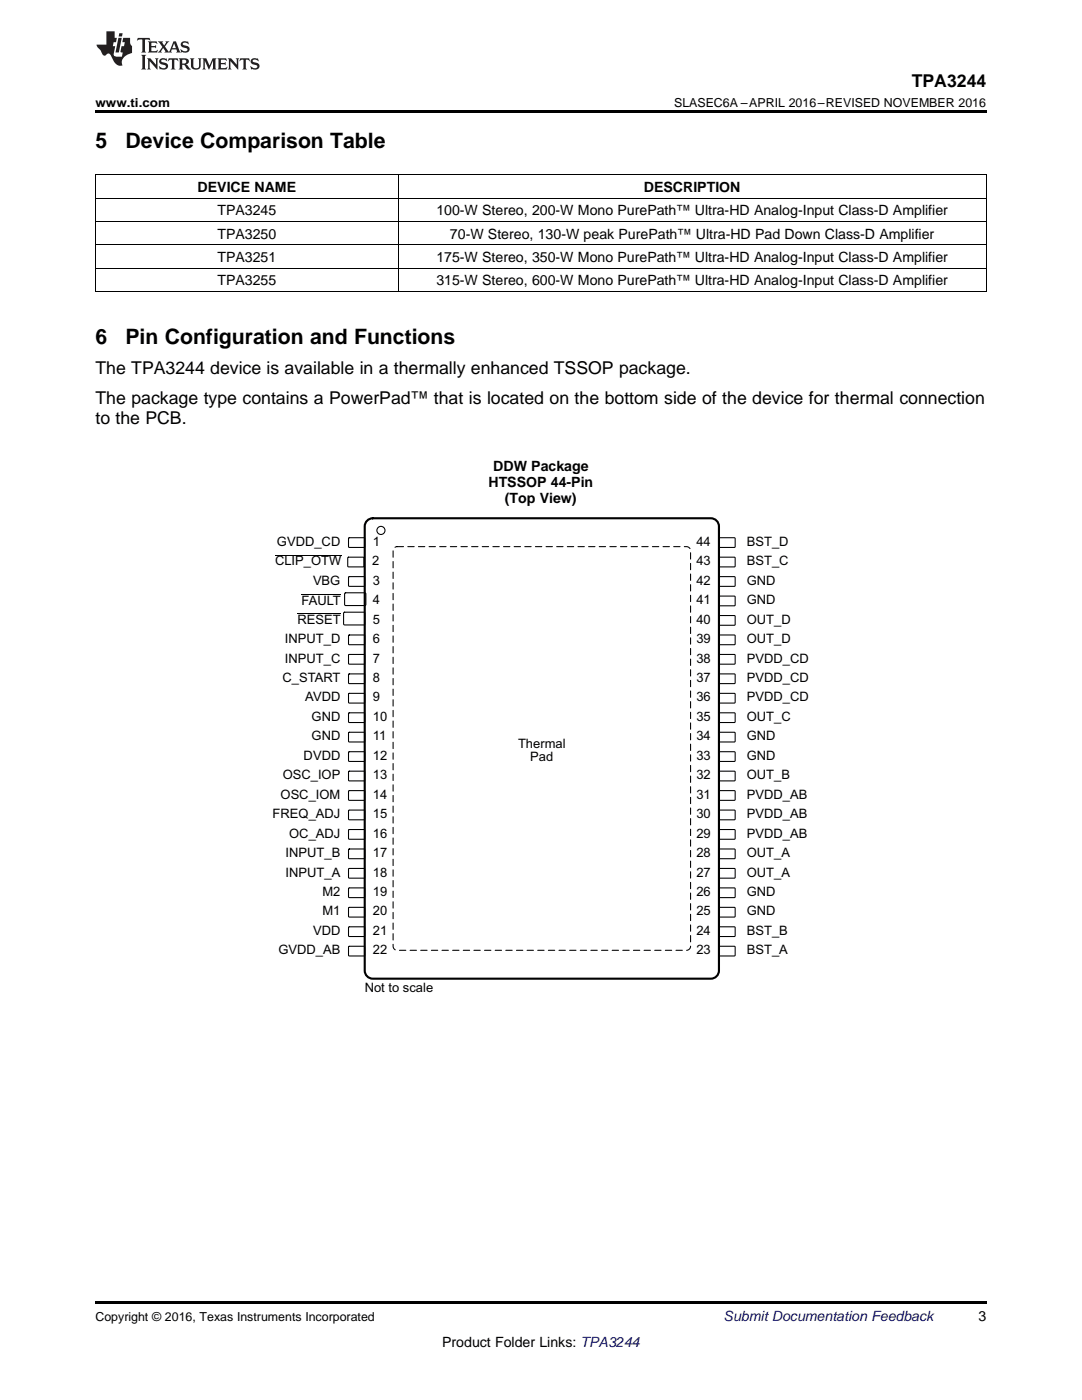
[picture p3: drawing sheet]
<svg xmlns="http://www.w3.org/2000/svg" width="216mm" height="279mm" viewBox="0 0 216 279" stroke-linecap="round" stroke-linejoin="round" font-family="sans-serif">
<path d="M19 259.7h177.8v.5h-177.8z" fill="#000"/>
<path d="M69.6 107.4h3.1v1.8h-3.1z" fill-rule="evenodd" fill="#fff"/>
<path d="M69.6 107.4h3.1v1.8h-3.1z" fill="none" stroke="#000" stroke-width=".21"/>
<path d="M143.5 107.4h3.1v1.8h-3.1z" fill-rule="evenodd" fill="#fff"/>
<path d="M143.5 107.4h3.1v1.8h-3.1z" fill="none" stroke="#000" stroke-width=".21"/>
<path d="M69.4 111.2h3.2v1.9h-3.2z" fill-rule="evenodd" fill="#fff"/>
<path d="M69.4 111.2h3.2v1.9h-3.2z" fill="none" stroke="#000" stroke-width=".21"/>
<path d="M54.9 110.8h13.2" fill="none" stroke="#000" stroke-width=".2"/>
<path d="M143.5 111.2h3.1v1.9h-3.1z" fill-rule="evenodd" fill="#fff"/>
<path d="M143.5 111.2h3.1v1.9h-3.1z" fill="none" stroke="#000" stroke-width=".21"/>
<path d="M69.6 115.1h3.1v1.9h-3.1z" fill-rule="evenodd" fill="#fff"/>
<path d="M69.6 115.1h3.1v1.9h-3.1z" fill="none" stroke="#000" stroke-width=".21"/>
<path d="M143.5 115.1h3.1v1.9h-3.1z" fill-rule="evenodd" fill="#fff"/>
<path d="M143.5 115.1h3.1v1.9h-3.1z" fill="none" stroke="#000" stroke-width=".21"/>
<path d="M68.8 118.4h4.1v2.4h-4.1z" fill-rule="evenodd" fill="#fff"/>
<path d="M68.8 118.4h4.1v2.4h-4.1z" fill="none" stroke="#000" stroke-width=".21"/>
<path d="M60.2 118.7h7.8" fill="none" stroke="#000" stroke-width=".2"/>
<path d="M143.5 119h3.1v1.9h-3.1z" fill-rule="evenodd" fill="#fff"/>
<path d="M143.5 119h3.1v1.9h-3.1z" fill="none" stroke="#000" stroke-width=".21"/>
<path d="M68.6 122.2h4.1v2.5h-4.1z" fill-rule="evenodd" fill="#fff"/>
<path d="M68.6 122.2h4.1v2.5h-4.1z" fill="none" stroke="#000" stroke-width=".21"/>
<path d="M59.4 122.4h8.6" fill="none" stroke="#000" stroke-width=".2"/>
<path d="M143.5 122.9h3.1v1.8h-3.1z" fill-rule="evenodd" fill="#fff"/>
<path d="M143.5 122.9h3.1v1.8h-3.1z" fill="none" stroke="#000" stroke-width=".21"/>
<path d="M69.6 126.8h3.1v1.8h-3.1z" fill-rule="evenodd" fill="#fff"/>
<path d="M69.6 126.8h3.1v1.8h-3.1z" fill="none" stroke="#000" stroke-width=".21"/>
<path d="M143.5 126.8h3.1v1.8h-3.1z" fill-rule="evenodd" fill="#fff"/>
<path d="M143.5 126.8h3.1v1.8h-3.1z" fill="none" stroke="#000" stroke-width=".21"/>
<path d="M69.6 130.7h3.1v1.8h-3.1z" fill-rule="evenodd" fill="#fff"/>
<path d="M69.6 130.7h3.1v1.8h-3.1z" fill="none" stroke="#000" stroke-width=".21"/>
<path d="M143.5 130.7h3.1v1.8h-3.1z" fill-rule="evenodd" fill="#fff"/>
<path d="M143.5 130.7h3.1v1.8h-3.1z" fill="none" stroke="#000" stroke-width=".21"/>
<path d="M69.6 134.5h3.1v1.9h-3.1z" fill-rule="evenodd" fill="#fff"/>
<path d="M69.6 134.5h3.1v1.9h-3.1z" fill="none" stroke="#000" stroke-width=".21"/>
<path d="M143.5 134.5h3.1v1.9h-3.1z" fill-rule="evenodd" fill="#fff"/>
<path d="M143.5 134.5h3.1v1.9h-3.1z" fill="none" stroke="#000" stroke-width=".21"/>
<path d="M69.6 138.4h3.1v1.9h-3.1z" fill-rule="evenodd" fill="#fff"/>
<path d="M69.6 138.4h3.1v1.9h-3.1z" fill="none" stroke="#000" stroke-width=".21"/>
<path d="M143.5 138.4h3.1v1.9h-3.1z" fill-rule="evenodd" fill="#fff"/>
<path d="M143.5 138.4h3.1v1.9h-3.1z" fill="none" stroke="#000" stroke-width=".21"/>
<path d="M69.6 142.3h3.1v1.8h-3.1z" fill-rule="evenodd" fill="#fff"/>
<path d="M69.6 142.3h3.1v1.8h-3.1z" fill="none" stroke="#000" stroke-width=".21"/>
<path d="M143.5 142.3h3.1v1.8h-3.1z" fill-rule="evenodd" fill="#fff"/>
<path d="M143.5 142.3h3.1v1.8h-3.1z" fill="none" stroke="#000" stroke-width=".21"/>
<path d="M69.6 146.2h3.1v1.8h-3.1z" fill-rule="evenodd" fill="#fff"/>
<path d="M69.6 146.2h3.1v1.8h-3.1z" fill="none" stroke="#000" stroke-width=".21"/>
<path d="M143.5 146.2h3.1v1.8h-3.1z" fill-rule="evenodd" fill="#fff"/>
<path d="M143.5 146.2h3.1v1.8h-3.1z" fill="none" stroke="#000" stroke-width=".21"/>
<path d="M69.6 150.1h3.1v1.8h-3.1z" fill-rule="evenodd" fill="#fff"/>
<path d="M69.6 150.1h3.1v1.8h-3.1z" fill="none" stroke="#000" stroke-width=".21"/>
<path d="M143.5 150.1h3.1v1.8h-3.1z" fill-rule="evenodd" fill="#fff"/>
<path d="M143.5 150.1h3.1v1.8h-3.1z" fill="none" stroke="#000" stroke-width=".21"/>
<path d="M69.6 154h3.1v1.8h-3.1z" fill-rule="evenodd" fill="#fff"/>
<path d="M69.6 154h3.1v1.8h-3.1z" fill="none" stroke="#000" stroke-width=".21"/>
<path d="M143.5 154h3.1v1.8h-3.1z" fill-rule="evenodd" fill="#fff"/>
<path d="M143.5 154h3.1v1.8h-3.1z" fill="none" stroke="#000" stroke-width=".21"/>
<path d="M69.6 157.8h3.1v1.9h-3.1z" fill-rule="evenodd" fill="#fff"/>
<path d="M69.6 157.8h3.1v1.9h-3.1z" fill="none" stroke="#000" stroke-width=".21"/>
<path d="M143.5 157.8h3.1v1.9h-3.1z" fill-rule="evenodd" fill="#fff"/>
<path d="M143.5 157.8h3.1v1.9h-3.1z" fill="none" stroke="#000" stroke-width=".21"/>
<path d="M69.6 161.7h3.1v1.9h-3.1z" fill-rule="evenodd" fill="#fff"/>
<path d="M69.6 161.7h3.1v1.9h-3.1z" fill="none" stroke="#000" stroke-width=".21"/>
<path d="M143.5 161.7h3.1v1.9h-3.1z" fill-rule="evenodd" fill="#fff"/>
<path d="M143.5 161.7h3.1v1.9h-3.1z" fill="none" stroke="#000" stroke-width=".21"/>
<path d="M69.6 165.6h3.1v1.8h-3.1z" fill-rule="evenodd" fill="#fff"/>
<path d="M69.6 165.6h3.1v1.8h-3.1z" fill="none" stroke="#000" stroke-width=".21"/>
<path d="M143.5 165.6h3.1v1.8h-3.1z" fill-rule="evenodd" fill="#fff"/>
<path d="M143.5 165.6h3.1v1.8h-3.1z" fill="none" stroke="#000" stroke-width=".21"/>
<path d="M69.6 169.5h3.1v1.8h-3.1z" fill-rule="evenodd" fill="#fff"/>
<path d="M69.6 169.5h3.1v1.8h-3.1z" fill="none" stroke="#000" stroke-width=".21"/>
<path d="M143.5 169.5h3.1v1.8h-3.1z" fill-rule="evenodd" fill="#fff"/>
<path d="M143.5 169.5h3.1v1.8h-3.1z" fill="none" stroke="#000" stroke-width=".21"/>
<path d="M69.6 173.4h3.1v1.8h-3.1z" fill-rule="evenodd" fill="#fff"/>
<path d="M69.6 173.4h3.1v1.8h-3.1z" fill="none" stroke="#000" stroke-width=".21"/>
<path d="M143.5 173.4h3.1v1.8h-3.1z" fill-rule="evenodd" fill="#fff"/>
<path d="M143.5 173.4h3.1v1.8h-3.1z" fill="none" stroke="#000" stroke-width=".21"/>
<path d="M69.6 177.2h3.1v1.9h-3.1z" fill-rule="evenodd" fill="#fff"/>
<path d="M69.6 177.2h3.1v1.9h-3.1z" fill="none" stroke="#000" stroke-width=".21"/>
<path d="M143.5 177.2h3.1v1.9h-3.1z" fill-rule="evenodd" fill="#fff"/>
<path d="M143.5 177.2h3.1v1.9h-3.1z" fill="none" stroke="#000" stroke-width=".21"/>
<path d="M69.6 181.1h3.1v1.9h-3.1z" fill-rule="evenodd" fill="#fff"/>
<path d="M69.6 181.1h3.1v1.9h-3.1z" fill="none" stroke="#000" stroke-width=".21"/>
<path d="M143.5 181.1h3.1v1.9h-3.1z" fill-rule="evenodd" fill="#fff"/>
<path d="M143.5 181.1h3.1v1.9h-3.1z" fill="none" stroke="#000" stroke-width=".21"/>
<path d="M69.6 185h3.1v1.9h-3.1z" fill-rule="evenodd" fill="#fff"/>
<path d="M69.6 185h3.1v1.9h-3.1z" fill="none" stroke="#000" stroke-width=".21"/>
<path d="M143.5 185h3.1v1.9h-3.1z" fill-rule="evenodd" fill="#fff"/>
<path d="M143.5 185h3.1v1.9h-3.1z" fill="none" stroke="#000" stroke-width=".21"/>
<path d="M69.6 188.9h3.1v1.8h-3.1z" fill-rule="evenodd" fill="#fff"/>
<path d="M69.6 188.9h3.1v1.8h-3.1z" fill="none" stroke="#000" stroke-width=".21"/>
<path d="M143.5 188.9h3.1v1.8h-3.1z" fill-rule="evenodd" fill="#fff"/>
<g fill="none" stroke="#000" stroke-width=".21">
<path d="M143.5 188.9h3.1v1.8h-3.1z"/>
<circle cx="76" cy="105.9" r=".81"/>
</g>
<path d="M73.3 103.9l.7-.4 .4-.1h67.4a1.62 1.62 0 0 1 1.7 1.6v88.7a1.62 1.62 0 0 1-1.7 1.6h-67.4a1.62 1.62 0 0 1-1.6-1.6v-88.7v-.4z" fill="none" stroke="#000" stroke-width=".42"/>
<path d="M78.7 109.3l.5-.2h57.8a.81 .81 0 0 1 .8 .8v78.9a.81 .81 0 0 1-.8 .9h-57.8a.81 .81 0 0 1-.8-.9v-78.9z" fill-rule="evenodd" fill="#fff"/>
<path d="M78.7 109.3l.5-.2h57.8a.81 .81 0 0 1 .8 .8v78.9a.81 .81 0 0 1-.8 .9h-57.8a.81 .81 0 0 1-.8-.9v-78.9z" fill="none" stroke="#000" stroke-width=".21" stroke-dasharray="1.3 .8"/>
<path d="M19 39.5h177.8M19 34.9h177.8M19.1 34.9v23.3M79.4 34.9v23.3M196.8 34.9v23.3M19 58.2h177.8M19 53.5h177.8M19 48.8h177.8M19 44.2h177.8" fill="none" stroke="#000" stroke-width=".2"/>
<path d="M19 22h177.8v.5h-177.8zM19 58.2h.2zM196.7 58.2h.1z" fill="#000"/>
<g fill="#231f20">
<path d="M27.5 7.6l-.1 .5 .4-.2h.6v.1v2.1l-.2 .4h1l-.3-.4v-2.1l.1-.1h.5l.5 .2-.2-.5zM29.5 8.3l.2 .3v1.5l-.2 .4h1.8l.2-.6a1.04 1.04 0 0 1-1.3 .2v-.7h.6l.3 .2v-.6l-.3 .2h-.6v-.6l.8-.1 .4 .3-.2-.5zM31.5 8.3l.9 1.1-.9 1.1h.8l-.2-.2 .5-.7 .4 .7-.2 .2h1.5l-.1-.2 .1-.4h.9l.1 .4-.2 .2h1l-.3-.3-.7-1.9h-.5l-.9 2-.8-1 .9-1h-.8l.1 .3-.3 .5-.4-.6 .2-.2zM34.7 8.6l.4 1h-.7zM36.3 8.4a.63 .63 0 0 0-.2 .7 .63 .63 0 0 0 .6 .4l.6 .2 .1 .2a.75 .75 0 0 1-.7 .4 .75 .75 0 0 1-.6-.5l.1 .7 .1-.1a1.11 1.11 0 0 0 1.5-.6 1.13 1.13 0 0 0-1.2-.8l-.1-.4a1.04 1.04 0 0 1 1.2 .2l-.2-.5-.1 .1-.5-.2zM28.2 10.9l.2 .4v2.2l-.2 .4h1l-.3-.4v-2.2l.3-.4zM29.3 11.6l.3 .4v1.5l-.3 .4h.8l-.2-.4v-1.3l1.5 1.7v-1.9l.2-.4h-.7l.2 .4v.9l-1.1-1.3zM32 11.8a.62 .62 0 0 0-.2 .7 .62 .62 0 0 0 .6 .4l.6 .1 .1 .3a.76 .76 0 0 1-.7 .3 .76 .76 0 0 1-.6-.4l.1 .7 .1-.1a1.11 1.11 0 0 0 1.5-.6 1.13 1.13 0 0 0-1.2-.8l-.1-.4a1.04 1.04 0 0 1 1.2 .2l-.2-.6-.1 .1-.5-.1zM33.7 11.6l-.2 .6a.61 .61 0 0 1 .8-.3v1.6l-.2 .4h.9l-.2-.4v-1.6a.63 .63 0 0 1 .8 .3l-.2-.6zM35.6 11.6l.3 .4v1.5l-.3 .4h1l-.2-.2v-.8l.5 .2a.76 .76 0 0 0 1.2 .7l-1-1a.58 .58 0 0 0 .6-.5 .58 .58 0 0 0-.5-.6zM36.4 11.9h.1a.45 .45 0 0 1 .5 .1 .45 .45 0 0 1 .1 .5l-.7 .2zM37.9 11.6l.2 .2a2.17 2.17 0 0 0 .3 1.9 .99 .99 0 0 0 1.6-.6v-1.1l.2-.4h-.7l.2 .2a1.92 1.92 0 0 1-.2 1.8 .6 .6 0 0 1-.9-.5v-1.1l.2-.4zM40.4 11.6l.2 .4v1.5l-.2 .4h.7l-.2-.4v-1.4l.8 1.8 .8-1.8v1.4l-.2 .4h.9l-.2-.4v-1.5l.2-.4h-.8l-.6 1.5-.6-1.5zM43.4 11.6l.2 .4v1.5l-.2 .4h1.8l.2-.6a1.04 1.04 0 0 1-1.3 .1v-.6h.5l.4 .2v-.6l-.4 .2h-.5v-.7h.8l.3 .3-.1-.6zM45.5 11.6l.2 .4v1.5l-.2 .4h.7l-.2-.4v-1.3l1.5 1.7v-1.9l.2-.4h-.7l.2 .4v.9l-1.1-1.3zM47.9 11.6l-.1 .6a.61 .61 0 0 1 .8-.3v1.6l-.3 .4h1l-.3-.4 .1-1.6a.63 .63 0 0 1 .7 .3l-.1-.6zM50.2 11.8a.62 .62 0 0 0-.2 .7 .62 .62 0 0 0 .6 .4l.6 .1 .2 .3a.76 .76 0 0 1-.8 .3 .76 .76 0 0 1-.6-.4l.1 .7 .2-.1a1.11 1.11 0 0 0 1.5-.6 1.13 1.13 0 0 0-1.3-.8l-.1-.4a1.04 1.04 0 0 1 1.2 .2l-.1-.6-.2 .1-.5-.1z"/>
<path d="M21.2 6.3v2.6h-1.9l.1 .4 .7 .9a.91 .91 0 0 0 1 .8 .56 .56 0 0 1 .5-.3 .56 .56 0 0 1 .5 .3l.4 .8a1.53 1.53 0 0 0 1.9 1.2 1.54 1.54 0 0 1 1-2.1l.9-.3v-1.4a1.52 1.52 0 0 1-.3-1.6h-1.4l-.2 .8h.5l-.2 .8h-.4l-.2 1v.2l.4 .1-.2 .8a1.93 1.93 0 0 1-1.6-.3l.3-1.8h-.5l.2-.8h.4l.2-.8h-.4v-1.3zM23.6 7.6l-.6 2.9h.7l.6-2.9zM23.8 6.6l-.1 .7h.6l.2-.7z"/>
</g>
<g font-size="4.2">
<text x="19" y="29.6">5</text>
<text x="25" y="29.6">Device Comparison Table</text>
<text x="19" y="68.7">6</text>
<text x="25" y="68.7">Pin Configuration and Functions</text>
</g>
<g font-size="3.5">
<text x="181.9" y="17.3">TPA3244</text>
<text x="19" y="74.7">The TPA3244 device is available in a thermally enhanced TSSOP package.</text>
<text x="19" y="80.6">The package type contains a PowerPad™ that is located on the bottom side of the device for thermal connection</text>
<text x="19" y="84.5">to the PCB.</text>
</g>
<g font-size="2.8">
<text x="39.4" y="38.3">DEVICE NAME</text>
<text x="128.5" y="38.3">DESCRIPTION</text>
<text x="43.4" y="43">TPA3245</text>
<text x="43.4" y="47.6">TPA3250</text>
<text x="87.1" y="43">100-W Stereo, 200-W Mono PurePath™ Ultra-HD Analog-Input Class-D Amplifier</text>
<text x="89.8" y="47.6">70-W Stereo, 130-W peak PurePath™ Ultra-HD Pad Down Class-D Amplifier</text>
<text x="43.4" y="52.3">TPA3251</text>
<text x="87.1" y="52.3">175-W Stereo, 350-W Mono PurePath™ Ultra-HD Analog-Input Class-D Amplifier</text>
<text x="43.4" y="56.9">TPA3255</text>
<text x="87.1" y="56.9">315-W Stereo, 600-W Mono PurePath™ Ultra-HD Analog-Input Class-D Amplifier</text>
<text x="98.4" y="94.1">DDW Package</text>
<text x="97.5" y="97.2">HTSSOP 44-Pin</text>
<text x="100.8" y="100.4">(Top View)</text>
<text x="195.3" y="263.6">3</text>
<text x="88.2" y="268.9">Product Folder Links: TPA3244</text>
</g>
<text font-size="2.8" fill="#0000c8" x="144.4" y="263.6">Submit Documentation Feedback</text>
<g font-size="2.6">
<text x="54.9" y="112.8">CLIP_OTW</text>
<text x="55.3" y="108.9">GVDD_CD</text>
<text x="74.2" y="112.8">2</text>
<text x="74.4" y="108.9">1</text>
<text x="139" y="108.9">44</text>
<text x="139" y="112.8">43</text>
<text x="149" y="108.9">BST_D</text>
<text x="149" y="112.8">BST_C</text>
<text x="62.5" y="116.7">VBG</text>
<text x="74.4" y="116.7">3</text>
<text x="139" y="116.7">42</text>
<text x="149" y="116.7">GND</text>
<text x="59.4" y="124.5">RESET</text>
<text x="60.2" y="120.7">FAULT</text>
<text x="74.4" y="120.6">4</text>
<text x="74.4" y="124.5">5</text>
<text x="139" y="120.6">41</text>
<text x="139" y="124.5">40</text>
<text x="149" y="120.6">GND</text>
<text x="149" y="124.5">OUT_D</text>
<text x="56.9" y="128.3">INPUT_D</text>
<text x="74.4" y="128.3">6</text>
<text x="139" y="128.3">39</text>
<text x="149" y="128.3">OUT_D</text>
<text x="56.4" y="136.1">C_START</text>
<text x="56.9" y="132.2">INPUT_C</text>
<text x="74.4" y="132.2">7</text>
<text x="74.4" y="136.1">8</text>
<text x="139" y="132.2">38</text>
<text x="139" y="136.1">37</text>
<text x="149" y="132.2">PVDD_CD</text>
<text x="149" y="136.1">PVDD_CD</text>
<text x="60.9" y="140">AVDD</text>
<text x="62.2" y="143.9">GND</text>
<text x="74.4" y="140">9</text>
<text x="74.4" y="143.9">10</text>
<text x="139" y="140">36</text>
<text x="139" y="143.9">35</text>
<text x="149" y="140">PVDD_CD</text>
<text x="149" y="143.9">OUT_C</text>
<text x="62.2" y="147.8">GND</text>
<text x="74.4" y="147.8">11</text>
<text x="103.4" y="149.4">Thermal</text>
<text x="139" y="147.8">34</text>
<text x="149" y="147.8">GND</text>
<text x="56.4" y="155.5">OSC_IOP</text>
<text x="60.6" y="151.6">DVDD</text>
<text x="74.4" y="151.6">12</text>
<text x="74.4" y="155.5">13</text>
<text x="105.8" y="151.8">Pad</text>
<text x="139" y="151.6">33</text>
<text x="139" y="155.5">32</text>
<text x="149" y="151.6">GND</text>
<text x="149" y="155.5">OUT_B</text>
<text x="56" y="159.4">OSC_IOM</text>
<text x="74.4" y="159.4">14</text>
<text x="139" y="159.4">31</text>
<text x="149" y="159.4">PVDD_AB</text>
<text x="54.4" y="163.3">FREQ_ADJ</text>
<text x="57.7" y="167.2">OC_ADJ</text>
<text x="74.4" y="163.3">15</text>
<text x="74.4" y="167.2">16</text>
<text x="139" y="163.3">30</text>
<text x="139" y="167.2">29</text>
<text x="149" y="163.3">PVDD_AB</text>
<text x="149" y="167.2">PVDD_AB</text>
<text x="57" y="171.1">INPUT_B</text>
<text x="74.4" y="171.1">17</text>
<text x="139" y="171.1">28</text>
<text x="149" y="171.1">OUT_A</text>
<text x="57" y="174.9">INPUT_A</text>
<text x="64.3" y="178.8">M2</text>
<text x="74.4" y="174.9">18</text>
<text x="74.4" y="178.8">19</text>
<text x="139" y="174.9">27</text>
<text x="139" y="178.8">26</text>
<text x="149" y="174.9">OUT_A</text>
<text x="149" y="178.8">GND</text>
<text x="64.3" y="182.7">M1</text>
<text x="74.4" y="182.7">20</text>
<text x="139" y="182.7">25</text>
<text x="149" y="182.7">GND</text>
<text x="55.6" y="190.5">GVDD_AB</text>
<text x="62.5" y="186.6">VDD</text>
<text x="74.4" y="186.6">21</text>
<text x="74.4" y="190.5">22</text>
<text x="139" y="186.6">24</text>
<text x="139" y="190.5">23</text>
<text x="149" y="186.6">BST_B</text>
<text x="149" y="190.5">BST_A</text>
<text x="72.8" y="198">Not to scale</text>
</g>
<g font-size="2.5">
<text x="19" y="21.4">www.ti.com</text>
<text x="134.5" y="21.4">SLASEC6A –APRIL 2016–REVISED NOVEMBER 2016</text>
<text x="19" y="263.6">Copyright © 2016, Texas Instruments Incorporated</text>
</g>
</svg>
